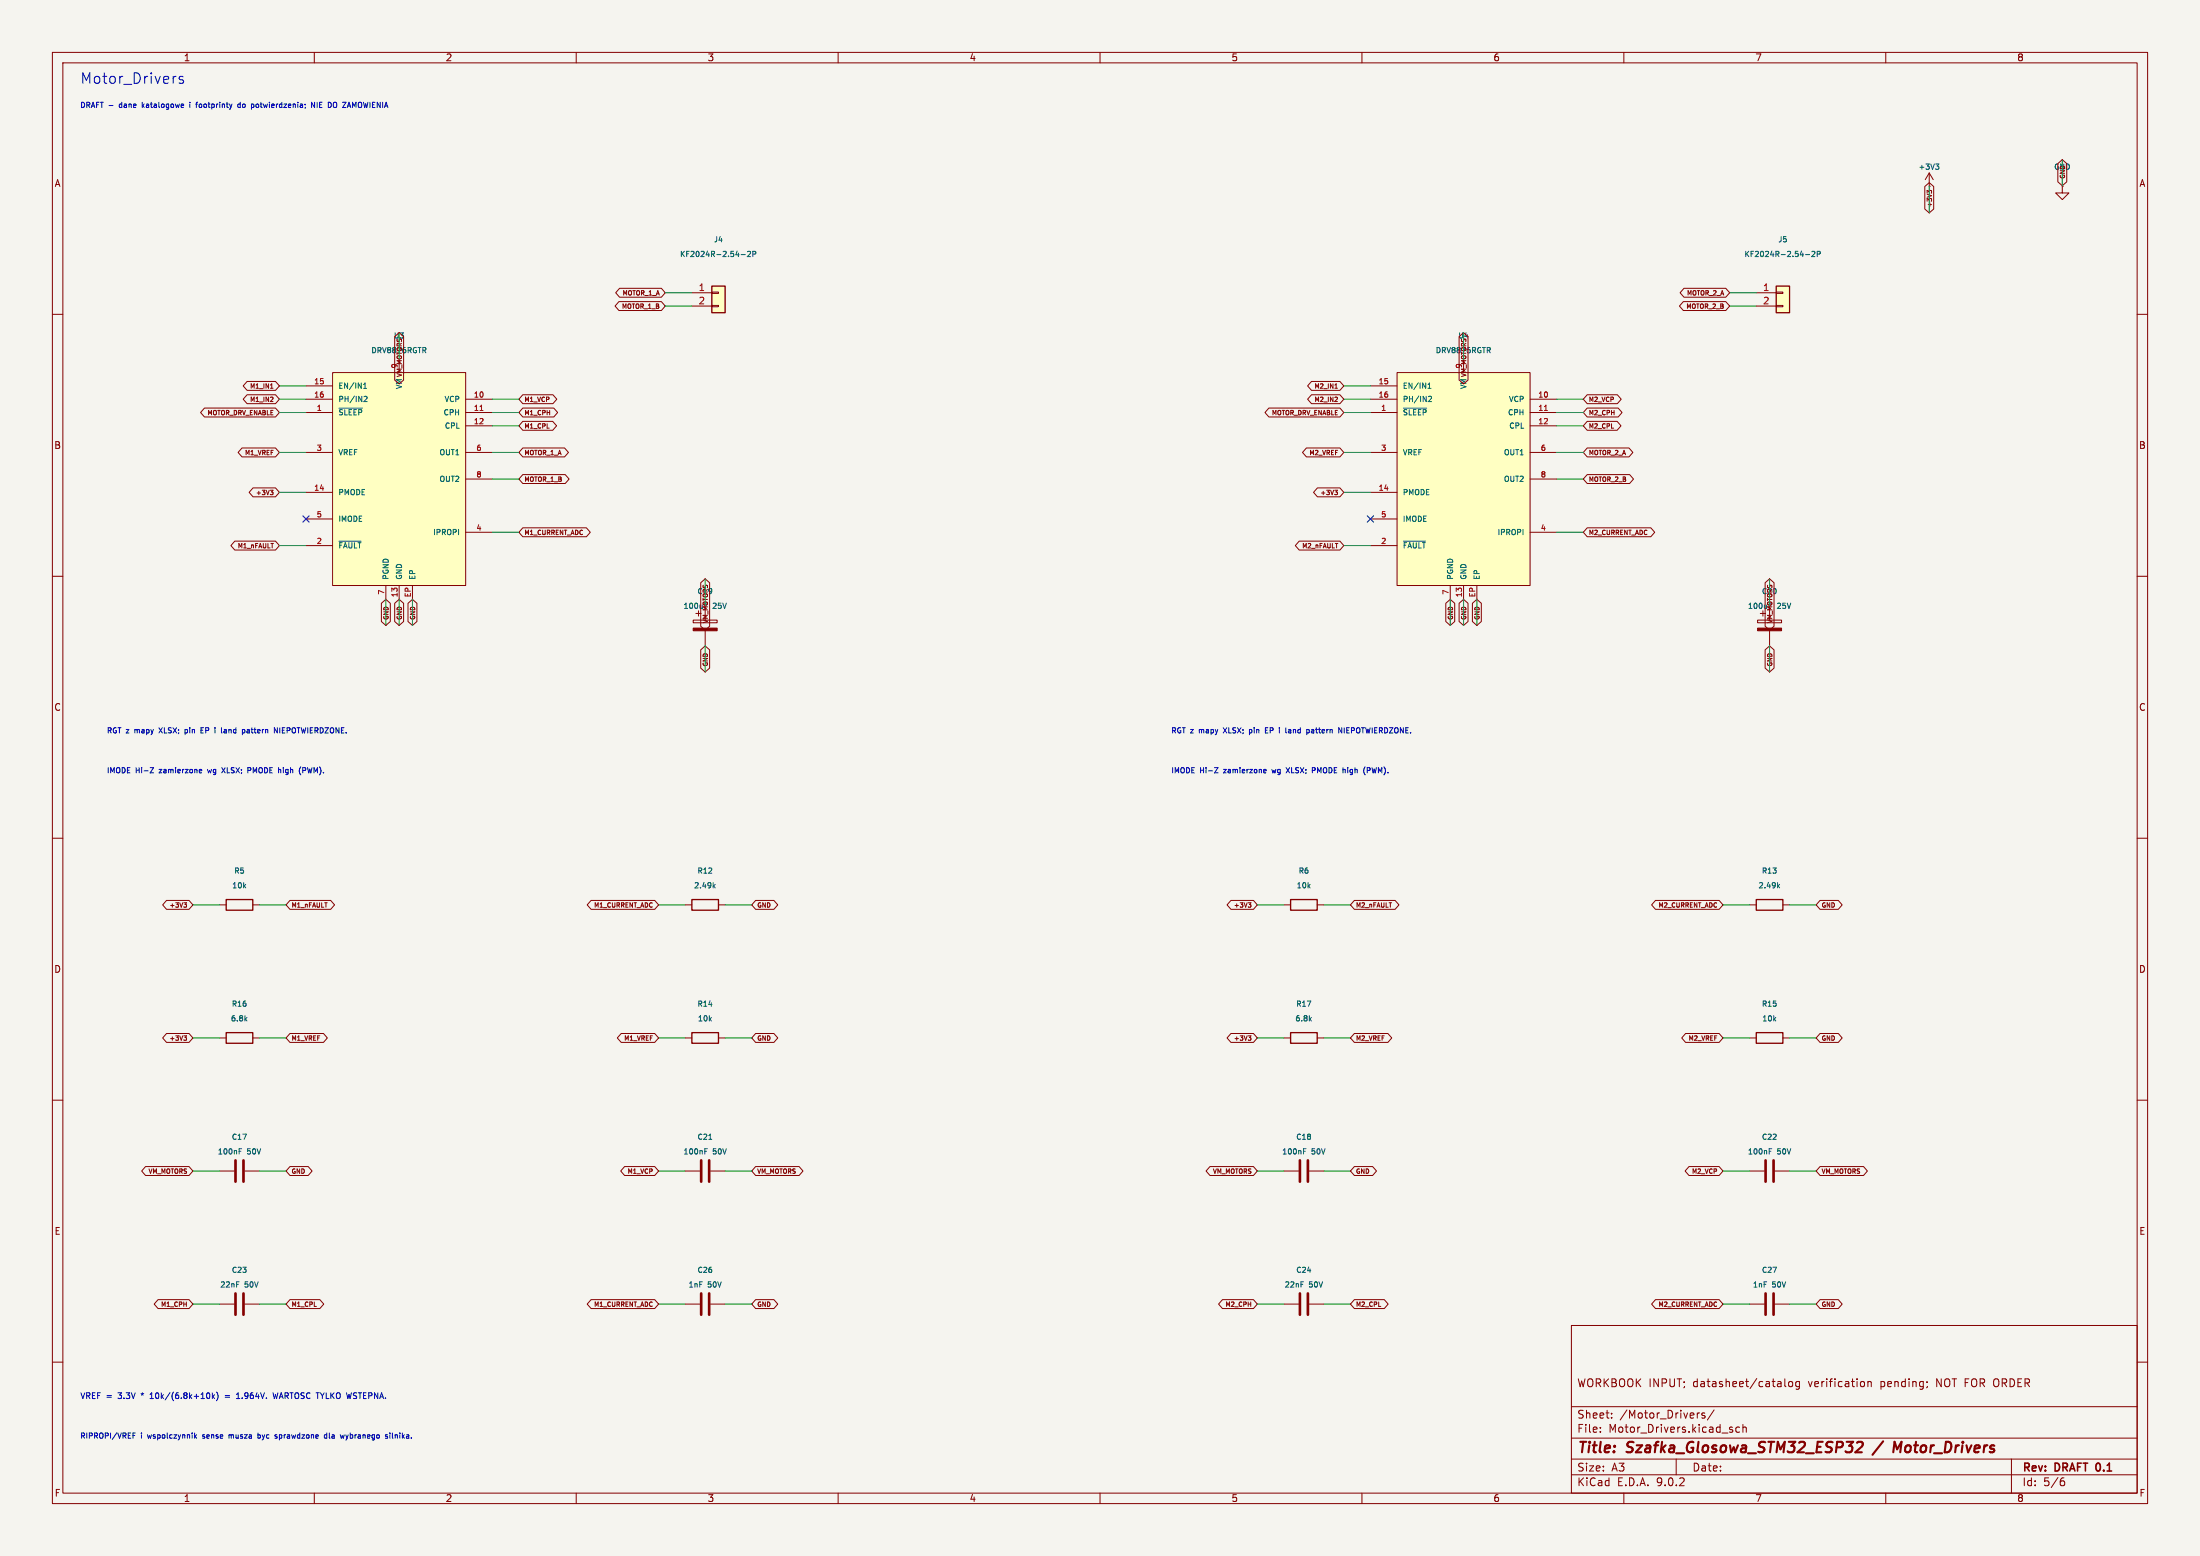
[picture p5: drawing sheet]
<svg xmlns="http://www.w3.org/2000/svg" width="420mm" height="297mm" viewBox="0 0 420 297" stroke-linecap="round" stroke-linejoin="round" font-family="sans-serif">
<path d="M0 0h420v297h-420z" fill="#f5f4ef" stroke="#f5f4ef" stroke-width=".19"/>
<g fill="none" stroke="#840000" stroke-width=".19">
<path d="M10 10h400v277h-400zM12 12h396v273h-396zM60 10v2M110 10v2M160 10v2M210 10v2M260 10v2M310 10v2M360 10v2M10 60h2M408 60h2M10 110h2"/>
<path d="M408 110h2M10 160h2M408 160h2M334 198.1h1.3M340.4 198.1h1.2M10 210h2M408 210h2M41.9 248.9h2.8M46.7 248.9h2.8M300 253h108v32h-108zM10 260h2M300 278.5h108"/>
<path d="M300 274.5h108M300 268.5h108M305.5 273.2v.2M305.5 272.5v.1M307.7 270.5v.2M307.7 269.8v.1M320 278.5v3M324.4 269.7l-.2 .1M325.4 269.8l-.3-.1-.2 .2v.2l.5 .2v.3h-.5M327.2 269.1l-1.3 1.9M330.6 272.9l.2 .2-.2 .3M330.6 272.4l.1 .1"/>
<path d="M332.1 272.5l-.4-.1-.3 .3 .1 .6h.6M332.7 272.5l.2-.1 .4 .1 .1 .9M332.7 271.9v1.5M340.7 263.2v1.3l.2 .2M341.5 263.8l.2-.1 .5 .1v.6l-.1 .2-.4 .1-.2-.2zM343.5 263.8l-.4-.1-.3 .3 .1 .6h.6M343.5 263.7v1.2l-.3 .3-.3-.1M356.6 263.8l.2-.1 .4 .1v.9M356.6 263.7v1M367.9 263.8v.1M367.9 264.6l-.1 .3M384 278.5v6.5"/>
<path d="M408 260h2M60 285v2M110 285v2M160 285v2M210 285v2M260 285v2M300 281.5h108M310 285v2M360 285v2M393.6 282.7h.4l.2 .2-.1 .5-.5 .2M394 282.1l-.4 .1"/>
</g>
<path d="M354.5 275.4l.3-.2h.5l.3 .2v.4l-.1 .3-1.3 1.1h1.2M359.5 275.1l-2 2.6M363 275.2l-.8 1.4-.5-1.4-.3 2" fill="none" stroke="#840000" stroke-width=".4"/>
<path d="M45 246.9v4.1M46.5 246.9v4.1" fill="none" stroke="#840000" stroke-width=".51"/>
<path d="M45.2 244.7h.4" fill="none" stroke="#006464" stroke-width=".19"/>
<path d="M335.3 197.1h5.1v2h-5.1z" fill="none" stroke="#840000" stroke-width=".25"/>
<path d="M63.5 71.1h25.4v40.7h-25.4z" fill="#ffffc2"/>
<g fill="none" stroke="#840000" stroke-width=".19">
<path d="M393.7 35.6v1.2h1.3l-1.3 1.3-1.3-1.3h1.3M393.7 35.6h.1M58.4 73.7h5.1M58.4 76.2h5.1M58.4 78.7h5.1M63.5 71.1h25.4v40.7h-25.4zM76.2 68.6v2.5M88.9 76.2h5.1M88.9 78.7h5.1M58.4 86.4h5.1M58.4 94h5.1M58.4 99.1h5.1"/>
<path d="M88.9 86.4h5.1M88.9 81.3h5.1M88.9 91.4h5.1M58.4 104.1h5.1M73.7 111.8v2.5M76.2 111.8v2.5M78.7 111.8v2.5M88.9 101.6h5.1"/>
</g>
<path d="M64.7 77.9h4.5M69.4 74.1h.6M69.4 73.4l.3-.3v1M69.5 75.7l.4-.1 .2 .3-.6 .8h.6M64.7 103.3h4.2" fill="none" stroke="#006464" stroke-width=".19"/>
<path d="M91.6 78.4h.6" fill="none" stroke="#a90000" stroke-width=".19"/>
<path d="M135.9 54.6h2.5v5.1h-2.5z" fill="#ffffc2"/>
<path d="M135.9 54.6h2.5v5.1h-2.5zM43.2 171.7h5.1v2h-5.1zM132.1 171.7h5.1v2h-5.1zM246.4 171.7h5.1v2h-5.1zM335.3 171.7h5.1v2h-5.1zM43.2 197.1h5.1v2h-5.1zM132.1 197.1h5.1v2h-5.1zM246.4 197.1h5.1v2h-5.1z" fill="none" stroke="#840000" stroke-width=".25"/>
<g fill="none" stroke="#840000" stroke-width=".19">
<path d="M368.3 35.6h.1M368.3 33l-.8 1.3M368.3 33l.8 1.3M368.3 33v2.6M132.1 55.9h3.8M132.1 58.4h3.8M135.9 55.8h1.3v.2h-1.3zM135.9 58.3h1.3v.2h-1.3zM132.3 118.4h4.6v.5h-4.6zM132.8 117.1h1.1M133.3 116.6v1M134.6 115.6v2.8"/>
<path d="M134.6 120.4v2.8M41.9 172.7h1.3M48.3 172.7h1.2M130.8 172.7h1.3M137.2 172.7h1.2M245.1 172.7h1.3M251.5 172.7h1.2M334 172.7h1.3M340.4 172.7h1.2M41.9 198.1h1.3M48.3 198.1h1.2M130.8 198.1h1.3"/>
<path d="M137.2 198.1h1.2M245.1 198.1h1.3M251.5 198.1h1.2M41.9 223.5h2.8M46.7 223.5h2.8M130.8 223.5h2.8M135.6 223.5h2.8M245.1 223.5h2.8M249.9 223.5h2.8M130.8 248.9h2.8M135.6 248.9h2.8M245.1 248.9h2.8"/>
<path d="M249.9 248.9h2.8"/>
</g>
<g fill="none" stroke="#006464" stroke-width=".19">
<path d="M369.5 31.3h.6l-.3 .4 .3 .1v.3l-.2 .2h-.2M141.5 48.6h.8M142.7 48.1l.4-.1 .2 .3-.6 .7h.6M143.7 48.5l.5-.1v-.3l-.5-.1v1M136.2 169.1l.3 .4M136.5 168.8l-.4 .4M339.4 169.1l.3 .4M339.7 168.8l-.4 .4M46.9 194.5l.2 .4M47.1 194.2l-.3 .4M250.1 194.5l.2 .4M250.3 194.2l-.3 .4"/>
<path d="M45.6 219.7h.4M45.6 219.3h.5M134.5 219.7h.4M134.5 219.3h.5M135.3 217.5h.6M248.8 219.7h.4M248.8 219.3h.5M248.4 244.7h.4"/>
</g>
<path d="M132.3 119.9h4.6v.5h-4.6z" fill="#840000" stroke="#840000" stroke-width=".19"/>
<path d="M45 221.5v4.1M46.5 221.5v4.1M133.9 221.5v4.1M135.4 221.5v4.1M248.2 221.5v4.1M249.7 221.5v4.1M133.9 246.9v4.1M135.4 246.9v4.1M248.2 246.9v4.1M249.7 246.9v4.1" fill="none" stroke="#840000" stroke-width=".51"/>
<path d="M339.1 54.6h2.5v5.1h-2.5z" fill="#ffffc2"/>
<path d="M339.1 54.6h2.5v5.1h-2.5z" fill="none" stroke="#840000" stroke-width=".25"/>
<g fill="none" stroke="#840000" stroke-width=".19">
<path d="M335.3 55.9h3.8M335.3 58.4h3.8M339.1 55.8h1.3v.2h-1.3zM339.1 58.3h1.3v.2h-1.3zM335.5 118.4h4.6v.5h-4.6zM336 117.1h1.1M336.5 116.6v1M337.8 115.6v2.8M337.8 120.4v2.8M334 223.5h2.8M338.8 223.5h2.8M334 248.9h2.8"/>
<path d="M338.8 248.9h2.8"/>
</g>
<path d="M344.7 48.6h.8M345.9 48.1l.4-.1 .2 .3-.6 .7h.6M346.9 48.5l.5-.1v-.3l-.5-.1v1M337.7 219.7h.4M337.7 219.3h.5" fill="none" stroke="#006464" stroke-width=".19"/>
<path d="M337.1 221.5v4.1M338.6 221.5v4.1M337.1 246.9v4.1M338.6 246.9v4.1" fill="none" stroke="#840000" stroke-width=".51"/>
<path d="M335.5 119.9h4.6v.5h-4.6z" fill="#840000" stroke="#840000" stroke-width=".19"/>
<path d="M266.7 71.1h25.4v40.7h-25.4z" fill="#ffffc2"/>
<g fill="none" stroke="#840000" stroke-width=".19">
<path d="M367.4 35.6l.9-.7 .9 .7v4.3l-.9 .7-.9-.7zM368.7 36.8l-.1-.5-.3 .1-.1 .2-.3-.3v.6M392.8 31.2l.9-.7 .9 .7v3.5l-.9 .8-.9-.8zM118.2 57.6h8.1l.7 .8-.7 .9h-8.1l-.8-.9zM118.3 55h8l.7 .9-.7 .8h-8l-.8-.8zM321.4 57.6h8.1l.7 .8-.7 .9h-8.1l-.8-.9zM321.5 55h8l.7 .9-.7 .8h-8l-.8-.8zM39 77.9h13.6l.7 .8-.7 .9h-13.6l-.7-.9zM47.2 75.3h5.4l.7 .9-.7 .9h-5.4l-.8-.9zM47.2 72.8h5.4l.7 .9-.7 .8h-5.4l-.8-.8zM51.6 74.1h.5M52 75.8l.1 .4-.5 .4h.5"/>
<path d="M75.3 64.2l.9-.7 .9 .7v8.3l-.9 .8-.9-.8zM99.8 75.3h5.8l.7 .9-.7 .9h-5.8l-.7-.9zM99.8 77.9h5.9l.8 .8-.8 .9h-5.9l-.7-.9zM242.2 77.9h13.6l.7 .8-.7 .9h-13.6l-.7-.9zM250.4 75.3h5.4l.7 .9-.7 .9h-5.4l-.8-.9zM250.4 72.8h5.4l.7 .9-.7 .8h-5.4l-.8-.8zM254.8 74.1h.5M255.2 75.8l.1 .4-.5 .4h.5M261.6 73.7h5.1M261.6 76.2h5.1M261.6 78.7h5.1M266.7 71.1h25.4v40.7h-25.4z"/>
<path d="M278.5 64.2l.9-.7 .9 .7v8.3l-.9 .8-.9-.8zM279.4 68.6v2.5M292.1 76.2h5.1M292.1 78.7h5.1M303 77.9h5.9l.8 .8-.8 .9h-5.9l-.7-.9zM303 75.3h5.8l.7 .9-.7 .9h-5.8l-.7-.9zM46.2 85.5h6.4l.7 .9-.7 .8h-6.4l-.7-.8zM48.3 93.1h4.3l.7 .9-.7 .8h-4.3l-.7-.8zM51.6 93.6h.5l-.3 .3 .3 .1v.3l-.4 .1M99.8 85.5h8l.7 .9-.7 .8h-8l-.7-.8zM99.8 80.4h5.7l.8 .9-.8 .8h-5.7l-.7-.8zM99.8 90.6h8.1l.7 .8-.7 .9h-8.1l-.7-.9z"/>
<path d="M249.4 85.5h6.4l.7 .9-.7 .8h-6.4l-.7-.8zM251.5 93.1h4.3l.7 .9-.7 .8h-4.3l-.7-.8zM254.8 93.6h.5l-.3 .3 .3 .1v.3l-.4 .1M261.6 86.4h5.1M261.6 94h5.1M261.6 99.1h5.1M292.1 86.4h5.1M292.1 81.3h5.1M292.1 91.4h5.1M303 90.6h8.1l.7 .8-.7 .9h-8.1l-.7-.9zM303 80.4h5.7l.8 .9-.8 .8h-5.7l-.7-.8zM303 85.5h8l.7 .9-.7 .8h-8l-.7-.8z"/>
<path d="M44.8 103.3h7.8l.7 .8-.7 .9h-7.8l-.7-.9zM72.8 115.2l.9-.8 .8 .8v3.4l-.8 .8-.9-.8zM75.3 115.2l.9-.8 .9 .8v3.4l-.9 .8-.9-.8zM77.9 115.2l.8-.8 .9 .8v3.4l-.9 .8-.8-.8zM99.8 100.7h12.1l.8 .9-.8 .9h-12.1l-.7-.9zM133.8 111.2l.8-.7 .9 .7v8.3l-.9 .8-.8-.8zM248 103.3h7.8l.7 .8-.7 .9h-7.8l-.7-.9zM261.6 104.1h5.1M276 115.2l.9-.8 .8 .8v3.4l-.8 .8-.9-.8zM276.9 111.8v2.5M278.5 115.2l.9-.8 .9 .8v3.4l-.9 .8-.9-.8zM279.4 111.8v2.5"/>
<path d="M281.1 115.2l.8-.8 .9 .8v3.4l-.9 .8-.8-.8zM281.9 111.8v2.5M292.1 101.6h5.1M303 100.7h12.1l.8 .9-.8 .9h-12.1l-.7-.9zM337 111.2l.8-.7 .9 .7v8.3l-.9 .8-.8-.8zM133.8 124l.8-.7 .9 .7v3.5l-.9 .8-.8-.8zM337 124l.8-.7 .9 .7v3.5l-.9 .8-.8-.8zM31.8 171.9h4.3l.7 .8-.7 .9h-4.3l-.8-.9zM35.1 172.3h.5l-.3 .3 .3 .1v.3l-.4 .2M55.4 171.9h7.7l.8 .8-.8 .9h-7.7l-.8-.9zM112.8 171.9h12.2l.7 .8-.7 .9h-12.2l-.7-.9zM144.3 171.9h3.4l.8 .8-.8 .9h-3.4l-.8-.9z"/>
<path d="M235 171.9h4.3l.7 .8-.7 .9h-4.3l-.8-.9zM238.3 172.3h.5l-.3 .3 .3 .1v.3l-.4 .2M258.6 171.9h7.7l.8 .8-.8 .9h-7.7l-.8-.9zM316 171.9h12.2l.7 .8-.7 .9h-12.2l-.7-.9zM347.5 171.9h3.4l.8 .8-.8 .9h-3.4l-.8-.9zM31.8 197.3h4.3l.7 .8-.7 .9h-4.3l-.8-.9zM35.1 197.7h.5l-.3 .3 .3 .1v.3l-.4 .2M55.4 197.3h6.4l.7 .8-.7 .9h-6.4l-.8-.9zM118.6 197.3h6.4l.7 .8-.7 .9h-6.4l-.8-.9zM144.3 197.3h3.4l.8 .8-.8 .9h-3.4l-.8-.9zM235 197.3h4.3l.7 .8-.7 .9h-4.3l-.8-.9zM238.3 197.7h.5l-.3 .3 .3 .1v.3l-.4 .2"/>
<path d="M258.6 197.3h6.4l.7 .8-.7 .9h-6.4l-.8-.9zM321.8 197.3h6.4l.7 .8-.7 .9h-6.4l-.8-.9zM347.5 197.3h3.4l.8 .8-.8 .9h-3.4l-.8-.9zM27.8 222.7h8.3l.7 .8-.7 .9h-8.3l-.8-.9zM55.4 222.7h3.4l.8 .8-.8 .9h-3.4l-.8-.9zM119.2 222.7h5.8l.7 .8-.7 .9h-5.8l-.7-.9zM144.3 222.7h8.3l.7 .8-.7 .9h-8.3l-.8-.9zM231 222.7h8.3l.7 .8-.7 .9h-8.3l-.8-.9zM258.6 222.7h3.4l.8 .8-.8 .9h-3.4l-.8-.9zM322.4 222.7h5.8l.7 .8-.7 .9h-5.8l-.7-.9zM347.5 222.7h8.3l.7 .8-.7 .9h-8.3l-.8-.9zM30.2 248.1h5.9l.7 .8-.7 .9h-5.9l-.8-.9z"/>
<path d="M55.4 248.1h5.7l.7 .8-.7 .9h-5.7l-.8-.9zM112.8 248.1h12.2l.7 .8-.7 .9h-12.2l-.7-.9zM144.3 248.1h3.4l.8 .8-.8 .9h-3.4l-.8-.9zM233.4 248.1h5.9l.7 .8-.7 .9h-5.9l-.8-.9zM258.6 248.1h5.7l.7 .8-.7 .9h-5.7l-.8-.9zM316 248.1h12.2l.7 .8-.7 .9h-12.2l-.7-.9zM347.5 248.1h3.4l.8 .8-.8 .9h-3.4l-.8-.9z"/>
</g>
<path d="M267.9 77.9h4.5M272.6 74.1h.6M272.6 73.4l.3-.3v1M272.7 75.7l.4-.1 .2 .3-.6 .8h.6M267.9 103.3h4.2" fill="none" stroke="#006464" stroke-width=".19"/>
<path d="M294.8 78.4h.6" fill="none" stroke="#a90000" stroke-width=".19"/>
<g fill="none" stroke="#009600" stroke-width=".19">
<path d="M368.3 35.6v5M393.7 30.5v5.1M127 55.9h5.1M127 58.4h5.1M330.2 55.9h5.1M330.2 58.4h5.1M53.3 78.7h5.1M53.3 76.2h5.1M53.3 73.7h5.1M76.2 63.5v5.1M94 78.7h5.1M94 76.2h5.1"/>
<path d="M256.5 78.7h5.1M256.5 76.2h5.1M256.5 73.7h5.1M279.4 63.5v5.1M297.2 78.7h5.1M297.2 76.2h5.1M53.3 86.4h5.1M53.3 94h5.1M94 86.4h5.1M94 81.3h5.1M94 91.4h5.1M256.5 86.4h5.1"/>
<path d="M256.5 94h5.1M297.2 86.4h5.1M297.2 81.3h5.1M297.2 91.4h5.1M53.3 104.1h5.1M73.7 114.3v5.1M76.2 114.3v5.1M78.7 114.3v5.1M94 101.6h5.1M134.6 110.5v5.1M256.5 104.1h5.1M276.9 114.3v5.1"/>
<path d="M279.4 114.3v5.1M281.9 114.3v5.1M297.2 101.6h5.1M337.8 110.5v5.1M134.6 123.2v5.1M337.8 123.2v5.1M36.8 172.7h5.1M49.5 172.7h5.1M125.7 172.7h5.1M138.4 172.7h5.1M240 172.7h5.1M252.7 172.7h5.1"/>
<path d="M328.9 172.7h5.1M341.6 172.7h5.1M36.8 198.1h5.1M49.5 198.1h5.1M125.7 198.1h5.1M138.4 198.1h5.1M240 198.1h5.1M252.7 198.1h5.1M328.9 198.1h5.1M341.6 198.1h5.1M36.8 223.5h5.1M49.5 223.5h5.1"/>
<path d="M125.7 223.5h5.1M138.4 223.5h5.1M240 223.5h5.1M252.7 223.5h5.1M328.9 223.5h5.1M341.6 223.5h5.1M36.8 248.9h5.1M49.5 248.9h5.1M125.7 248.9h5.1M138.4 248.9h5.1M240 248.9h5.1M252.7 248.9h5.1"/>
<path d="M328.9 248.9h5.1M341.6 248.9h5.1"/>
</g>
<path d="M57.8 98.5l1.2 1.2M59 98.5l-1.2 1.2M261 98.5l1.2 1.2M262.2 98.5l-1.2 1.2" fill="none" stroke="#000084" stroke-width=".19"/>
<g fill="none" stroke="#0000c2" stroke-width=".19">
<path d="M27.1 19.5v1M27.5 19.9l-.4 .3M33.4 14.6h.2M35 14.7l-.5-.1-.3 .3 .1 .2 .7 .2v.5h-.8M36.2 19.5v.1M36.2 19.9v.6M37.3 19.9h.4M37.6 19.5h.1M45.9 19.9h-.3l-.2 .1 .1 .5h.4M45.9 19.5v1M49.2 19.9l-.3 .1v.4l.3 .1M60.1 19.5v1l-.6-1v1"/>
<path d="M60.5 19.5v1M63.9 19.5l.2 .1 .2 .3M64.3 20.2l-.2 .3h-.2M30.3 138.9l.7 1M31 138.9l-.7 1M35.3 139.9h.3M35.3 139.2v1M35.6 139.2l-.3 .1M38.4 139.4h.3M38.8 138.9h-.4v1h.4M42.9 139.2l.3 .1v.6M43.2 139.9h-.3"/>
<path d="M43.2 139.5h-.3M47.2 139.3l.3-.1 .1 .2M47.6 139.5l-.5 .2 .2 .2h.3M52.4 138.9l.5 1v-1M53.4 138.9v1M53.9 139.4h.3M54.4 138.9h-.5v1h.5M233.5 138.9l.7 1M234.2 138.9l-.7 1M238.5 139.2v1M238.5 139.9h.3M238.8 139.2l-.3 .1"/>
<path d="M241.6 139.4h.3M242 138.9h-.4v1h.4M246.1 139.2l.3 .1v.6M246.4 139.9h-.3M246.4 139.5h-.3M250.4 139.3l.3-.1 .1 .2M250.8 139.5l-.5 .2 .2 .2h.3M255.6 138.9l.5 1v-1M256.6 138.9v1M257.1 139.4h.3M257.6 138.9h-.5v1h.5M28.7 146.5h.6l-.6 1h.6"/>
<path d="M38.2 146.9h.3v.2l-.5 .1M38.5 147.5h-.3M39.6 146.9l.2 .6M42.3 146.5l.7 1M43 146.5l-.7 1M47.3 146.5h.4l.2 .2-.1 .3h-.5M57.4 147.9h.1M57.4 146.4h.1M58.3 146.6l-.5-.1v1M58.3 147h-.5M231.9 146.5h.6l-.6 1h.6M241.4 146.9h.3v.2l-.5 .1"/>
<path d="M241.7 147.5h-.3M242.8 146.9l.2 .6M245.5 146.5l.7 1M246.2 146.5l-.7 1M250.5 146.5h.4l.2 .2-.1 .3h-.5M260.6 147.9h.1M260.6 146.4h.1M261.5 146.6l-.5-.1v1M261.5 147h-.5M25.4 274h.3M25.4 273.5h.5M28.6 267h.7"/>
<path d="M29 265.9l-.4 .3M37.1 273.5v1M37.2 274.1l.3 .4M37.5 273.9l-.4 .3M38.7 274.5h.1M38.7 273.9v.2M39.8 265.9a.69 .69 0 0 1 0 1.1M40.5 265.9v1.1M40.6 266.5l.4 .5M41 266.2l-.5 .4M41.3 265.7a1.26 1.26 0 0 1 0 1.7M43 266.4h.8"/>
<path d="M43 266.7h.8M43.7 273.9v.6M44.1 273.9l-.4 .1M45.1 267h.7M45.1 266.2l.4-.3v1.1M49.2 273.9h.3l.2 .1-.1 .5h-.4M49.2 273.5v1M52.1 265.9l.3 1.1 .2-.8 .2 .8 .3-1.1M52.8 274.2l.1 .1-.1 .2M52.8 273.9h.1M62.4 273.9h-.3l-.2 .1 .1 .5h.4M62.4 273.5v1"/>
<path d="M62.9 273.5v.9l.1 .1M66 273.9l.2 .6M66.2 274.5l-.2 .4M66.5 273.9l-.3 .6M74.4 273.5v.1M74.4 273.9v.6M74.9 273.5v.9l.2 .1"/>
</g>
<text font-size="2.8" fill="#0000c2" x="15.2" y="16.2">Motor_Drivers</text>
<g font-size="2.8" fill="#840000">
<text x="301" y="277.9">Title:</text>
<text x="310.6" y="277.9">Szafka_Glosowa_STM32_ESP32</text>
<text x="363.1" y="277.9">Motor_Drivers</text>
</g>
<g font-size="2.1" fill="#840000">
<text x="301" y="265">WORKBOOK INPUT;</text>
<text x="323.2" y="265">datasheet/catalog</text>
<text x="345.4" y="265">verification</text>
<text x="359.3" y="265">pending;</text>
<text x="370.1" y="265">NOT FOR ORDER</text>
<text x="301" y="273.7">File:</text>
<text x="301" y="271">Sheet:</text>
<text x="307.1" y="273.7">Motor_Drivers.kicad_sch</text>
<text x="309.2" y="271">/Motor_Drivers/</text>
<text x="301" y="281.1">Size:</text>
<text x="307.6" y="281.1">A3</text>
<text x="323" y="281.1">Date:</text>
<text x="386" y="281.3">Rev:</text>
<text x="392.4" y="281.3">DRAFT 0.1</text>
<text x="301" y="283.9">KiCad</text>
<text x="308.7" y="283.9">E.D.A.</text>
<text x="316.3" y="283.9">9.0.2</text>
<text x="386" y="283.9">Id:</text>
<text x="390.1" y="283.9">5/6</text>
</g>
<g font-size="1.8" fill="#840000">
<text x="35" y="11.9">1</text>
<text x="85" y="11.9">2</text>
<text x="135" y="11.9">3</text>
<text x="185" y="11.9">4</text>
<text x="235" y="11.9">5</text>
<text x="285" y="11.9">6</text>
<text x="335" y="11.9">7</text>
<text x="385" y="11.9">8</text>
<text x="10.3" y="35.9">A</text>
<text x="408.3" y="35.9">A</text>
<text x="10.3" y="85.9">B</text>
<text x="408.2" y="85.9">B</text>
<text x="10.3" y="135.9">C</text>
<text x="408.2" y="135.9">C</text>
<text x="10.3" y="185.9">D</text>
<text x="408.2" y="185.9">D</text>
<text x="10.3" y="235.9">E</text>
<text x="408.3" y="235.9">E</text>
<text x="10.3" y="285.9">F</text>
<text x="35" y="286.9">1</text>
<text x="85" y="286.9">2</text>
<text x="135" y="286.9">3</text>
<text x="185" y="286.9">4</text>
<text x="235" y="286.9">5</text>
<text x="285" y="286.9">6</text>
<text x="335" y="286.9">7</text>
<text x="385" y="286.9">8</text>
<text x="408.3" y="285.9">F</text>
</g>
<g font-size="1.8" fill="#a90000">
<text x="133.3" y="55.6">1</text>
<text x="133.3" y="58.2">2</text>
<text x="336.5" y="55.6">1</text>
<text x="336.5" y="58.2">2</text>
</g>
<g font-size="1.5" fill="#0000c2">
<text x="15.2" y="267.2">VREF =</text>
<text x="22.7" y="267.2">3.3V</text>
<text x="27.4" y="267.2">*</text>
<text x="29.3" y="267.2">10k/(6.8k+10k)</text>
<text x="46.3" y="267.2">1.964V.</text>
<text x="53.5" y="267.2">WARTOSC TYLKO WSTEPNA.</text>
</g>
<g font-size="1.4" fill="#0000c2">
<text x="15.2" y="20.8">DRAFT -</text>
<text x="23" y="20.8">dane</text>
<text x="27.6" y="20.8">katalogowe</text>
<text x="36.9" y="20.8">i</text>
<text x="38.4" y="20.8">footprinty</text>
<text x="46.6" y="20.8">do</text>
<text x="49.5" y="20.8">potwierdzenia;</text>
<text x="61.2" y="20.8">NIE</text>
<text x="64.7" y="20.8">DO</text>
<text x="67.7" y="20.8">ZAMOWIENIA</text>
<text x="20.3" y="140.2">RGT z</text>
<text x="25.9" y="140.2">mapy</text>
<text x="30.9" y="140.2">XLSX;</text>
<text x="36" y="140.2">pin</text>
<text x="39.3" y="140.2">EP</text>
<text x="42.2" y="140.2">i</text>
<text x="43.7" y="140.2">land</text>
<text x="48" y="140.2">pattern</text>
<text x="54.3" y="140.2">NIEPOTWIERDZONE.</text>
<text x="223.5" y="140.2">RGT z</text>
<text x="229.1" y="140.2">mapy</text>
<text x="234.1" y="140.2">XLSX;</text>
<text x="239.2" y="140.2">pin</text>
<text x="242.5" y="140.2">EP</text>
<text x="245.4" y="140.2">i</text>
<text x="246.9" y="140.2">land</text>
<text x="251.2" y="140.2">pattern</text>
<text x="257.5" y="140.2">NIEPOTWIERDZONE.</text>
<text x="20.3" y="147.8">IMODE</text>
<text x="25.9" y="147.8">Hi-Z</text>
<text x="30.6" y="147.8">zamierzone</text>
<text x="40.1" y="147.8">wg</text>
<text x="43.1" y="147.8">XLSX;</text>
<text x="48.3" y="147.8">PMODE</text>
<text x="54.4" y="147.8">high</text>
<text x="58.6" y="147.8">(PWM).</text>
<text x="223.5" y="147.8">IMODE</text>
<text x="229.1" y="147.8">Hi-Z</text>
<text x="233.8" y="147.8">zamierzone</text>
<text x="243.3" y="147.8">wg</text>
<text x="246.3" y="147.8">XLSX;</text>
<text x="251.5" y="147.8">PMODE</text>
<text x="257.6" y="147.8">high</text>
<text x="261.8" y="147.8">(PWM).</text>
<text x="15.2" y="274.8">RIPROPI/VREF</text>
<text x="26.9" y="274.8">i</text>
<text x="28.4" y="274.8">wspolczynnik</text>
<text x="39.2" y="274.8">sense</text>
<text x="44.4" y="274.8">musza</text>
<text x="50.2" y="274.8">byc</text>
<text x="53.7" y="274.8">sprawdzone</text>
<text x="63.4" y="274.8">dla</text>
<text x="66.8" y="274.8">wybranego</text>
<text x="75.6" y="274.8">silnika.</text>
</g>
<g font-size="1.4" fill="#006464">
<text x="366.1" y="32.6">+3V3</text>
<text x="392" y="32.6">GND</text>
<text x="136.2" y="46.4">J4</text>
<text x="339.4" y="46.4">J5</text>
<text x="129.7" y="49.3">KF2024R-2.54-2P</text>
<text x="332.9" y="49.3">KF2024R-2.54-2P</text>
<text x="70.8" y="67.6">DRV8876RGTR</text>
<text x="274" y="67.6">DRV8876RGTR</text>
<text x="64.5" y="74.4">EN/IN1</text>
<text x="64.5" y="76.9">PH/IN2</text>
<text x="76.9" y="74.4" transform="rotate(-90 76.9 74.4)">VM</text>
<text x="84.7" y="76.9">VCP</text>
<text x="267.7" y="74.4">EN/IN1</text>
<text x="267.7" y="76.9">PH/IN2</text>
<text x="280.1" y="74.4" transform="rotate(-90 280.1 74.4)">VM</text>
<text x="287.9" y="76.9">VCP</text>
<text x="64.5" y="79.5">~{SLEEP}</text>
<text x="84.5" y="79.5">CPH</text>
<text x="84.8" y="82">CPL</text>
<text x="267.7" y="79.5">~{SLEEP}</text>
<text x="287.7" y="79.5">CPH</text>
<text x="288" y="82">CPL</text>
<text x="64.5" y="87.1">VREF</text>
<text x="83.8" y="87.1">OUT1</text>
<text x="267.7" y="87.1">VREF</text>
<text x="287" y="87.1">OUT1</text>
<text x="64.5" y="94.7">PMODE</text>
<text x="83.8" y="92.2">OUT2</text>
<text x="267.7" y="94.7">PMODE</text>
<text x="287" y="92.2">OUT2</text>
<text x="64.5" y="99.8">IMODE</text>
<text x="267.7" y="99.8">IMODE</text>
<text x="64.5" y="104.9">~{FAULT}</text>
<text x="82.5" y="102.3">IPROPI</text>
<text x="267.7" y="104.9">~{FAULT}</text>
<text x="285.8" y="102.3">IPROPI</text>
<text x="74.4" y="110.7" transform="rotate(-90 74.4 110.7)">PGND</text>
<text x="76.9" y="110.7" transform="rotate(-90 76.9 110.7)">GND</text>
<text x="79.5" y="110.7" transform="rotate(-90 79.5 110.7)">EP</text>
<text x="277.6" y="110.7" transform="rotate(-90 277.6 110.7)">PGND</text>
<text x="280.1" y="110.7" transform="rotate(-90 280.1 110.7)">GND</text>
<text x="282.7" y="110.7" transform="rotate(-90 282.7 110.7)">EP</text>
<text x="136.1" y="116.4">25V</text>
<text x="339.3" y="116.4">25V</text>
<text x="44.6" y="166.9">R5</text>
<text x="133" y="166.9">R12</text>
<text x="247.8" y="166.9">R6</text>
<text x="336.2" y="166.9">R13</text>
<text x="44.2" y="169.8">10k</text>
<text x="132.4" y="169.8">2.49k</text>
<text x="247.4" y="169.8">10k</text>
<text x="335.6" y="169.8">2.49k</text>
<text x="44" y="195.2">6.8k</text>
<text x="44.1" y="192.3">R16</text>
<text x="133" y="192.3">R14</text>
<text x="133.1" y="195.2">10k</text>
<text x="247.2" y="195.2">6.8k</text>
<text x="247.3" y="192.3">R17</text>
<text x="336.2" y="192.3">R15</text>
<text x="336.3" y="195.2">10k</text>
<text x="41.5" y="220.6">100nF</text>
<text x="44.1" y="217.7">C17</text>
<text x="47.2" y="220.6">50V</text>
<text x="130.4" y="220.6">100nF</text>
<text x="133" y="217.7">C21</text>
<text x="136.1" y="220.6">50V</text>
<text x="244.7" y="220.6">100nF</text>
<text x="247.3" y="217.7">C18</text>
<text x="250.4" y="220.6">50V</text>
<text x="333.6" y="220.6">100nF</text>
<text x="336.2" y="217.7">C22</text>
<text x="339.3" y="220.6">50V</text>
<text x="41.9" y="246">22nF</text>
<text x="44.1" y="243.1">C23</text>
<text x="46.7" y="246">50V</text>
<text x="131.3" y="246">1nF</text>
<text x="133" y="243.1">C26</text>
<text x="135.1" y="246">50V</text>
<text x="245.1" y="246">22nF</text>
<text x="247.3" y="243.1">C24</text>
<text x="249.9" y="246">50V</text>
<text x="334.5" y="246">1nF</text>
<text x="336.2" y="243.1">C27</text>
<text x="338.3" y="246">50V</text>
</g>
<g font-size="1.4" fill="#840000">
<text x="75.1" y="64.8">U3</text>
<text x="278.3" y="64.8">U4</text>
<text x="75.9" y="70.5" transform="rotate(-90 75.9 70.5)">9</text>
<text x="279.1" y="70.5" transform="rotate(-90 279.1 70.5)">9</text>
<text x="133" y="113.6">C19</text>
<text x="336.2" y="113.6">C20</text>
<text x="130.4" y="116.4">100uF</text>
<text x="333.6" y="116.4">100uF</text>
</g>
<g font-size="1.4" fill="#a90000">
<text x="59.9" y="73.4">15</text>
<text x="59.9" y="75.9">16</text>
<text x="90.3" y="75.9">10</text>
<text x="263.1" y="73.4">15</text>
<text x="263.1" y="75.9">16</text>
<text x="293.5" y="75.9">10</text>
<text x="60.3" y="78.5">1</text>
<text x="90.3" y="78.5">11</text>
<text x="90.3" y="81">12</text>
<text x="263.5" y="78.5">1</text>
<text x="293.5" y="78.5">11</text>
<text x="293.5" y="81">12</text>
<text x="60.3" y="86.1">3</text>
<text x="90.8" y="86.1">6</text>
<text x="263.5" y="86.1">3</text>
<text x="294" y="86.1">6</text>
<text x="59.9" y="93.7">14</text>
<text x="90.8" y="91.2">8</text>
<text x="263.1" y="93.7">14</text>
<text x="294" y="91.2">8</text>
<text x="60.3" y="98.8">5</text>
<text x="90.8" y="101.3">4</text>
<text x="263.5" y="98.8">5</text>
<text x="294" y="101.3">4</text>
<text x="60.3" y="103.9">2</text>
<text x="263.5" y="103.9">2</text>
<text x="73.4" y="113.6" transform="rotate(-90 73.4 113.6)">7</text>
<text x="276.6" y="113.6" transform="rotate(-90 276.6 113.6)">7</text>
<text x="75.9" y="114.1" transform="rotate(-90 75.9 114.1)">13</text>
<text x="78.5" y="114.1" transform="rotate(-90 78.5 114.1)">EP</text>
<text x="279.1" y="114.1" transform="rotate(-90 279.1 114.1)">13</text>
<text x="281.7" y="114.1" transform="rotate(-90 281.7 114.1)">EP</text>
</g>
<g font-size="1.2" fill="#840000">
<text x="394.4" y="34.3" transform="rotate(-90 394.4 34.3)">GND</text>
<text x="369" y="39.7" transform="rotate(-90 369 39.7)">+3V3</text>
<text x="118.6" y="59.1">MOTOR_1_B</text>
<text x="118.7" y="56.6">MOTOR_1_A</text>
<text x="321.8" y="59.1">MOTOR_2_B</text>
<text x="321.9" y="56.6">MOTOR_2_A</text>
<text x="47.6" y="76.9">M1_IN2</text>
<text x="47.6" y="74.4">M1_IN1</text>
<text x="76.9" y="72.2" transform="rotate(-90 76.9 72.2)">VM_MOTORS</text>
<text x="100" y="76.9">M1_VCP</text>
<text x="250.8" y="76.9">M2_IN2</text>
<text x="250.8" y="74.4">M2_IN1</text>
<text x="280.1" y="72.2" transform="rotate(-90 280.1 72.2)">VM_MOTORS</text>
<text x="303.2" y="76.9">M2_VCP</text>
<text x="39.4" y="79.5">MOTOR_DRV_ENABLE</text>
<text x="100" y="82">M1_CPL</text>
<text x="100" y="79.5">M1_CPH</text>
<text x="242.6" y="79.5">MOTOR_DRV_ENABLE</text>
<text x="303.2" y="79.5">M2_CPH</text>
<text x="303.2" y="82">M2_CPL</text>
<text x="46.6" y="87.1">M1_VREF</text>
<text x="100" y="87.1">MOTOR_1_A</text>
<text x="249.8" y="87.1">M2_VREF</text>
<text x="303.2" y="87.1">MOTOR_2_A</text>
<text x="48.7" y="94.7">+3V3</text>
<text x="100" y="92.2">MOTOR_1_B</text>
<text x="251.9" y="94.7">+3V3</text>
<text x="303.2" y="92.2">MOTOR_2_B</text>
<text x="45.2" y="104.9">M1_nFAULT</text>
<text x="100" y="102.3">M1_CURRENT_ADC</text>
<text x="248.4" y="104.9">M2_nFAULT</text>
<text x="303.2" y="102.3">M2_CURRENT_ADC</text>
<text x="74.4" y="118.4" transform="rotate(-90 74.4 118.4)">GND</text>
<text x="76.9" y="118.4" transform="rotate(-90 76.9 118.4)">GND</text>
<text x="79.5" y="118.4" transform="rotate(-90 79.5 118.4)">GND</text>
<text x="135.3" y="119.1" transform="rotate(-90 135.3 119.1)">VM_MOTORS</text>
<text x="277.6" y="118.4" transform="rotate(-90 277.6 118.4)">GND</text>
<text x="280.1" y="118.4" transform="rotate(-90 280.1 118.4)">GND</text>
<text x="282.7" y="118.4" transform="rotate(-90 282.7 118.4)">GND</text>
<text x="338.5" y="119.1" transform="rotate(-90 338.5 119.1)">VM_MOTORS</text>
<text x="135.3" y="127.3" transform="rotate(-90 135.3 127.3)">GND</text>
<text x="338.5" y="127.3" transform="rotate(-90 338.5 127.3)">GND</text>
<text x="32.2" y="173.4">+3V3</text>
<text x="55.6" y="173.4">M1_nFAULT</text>
<text x="113.2" y="173.4">M1_CURRENT_ADC</text>
<text x="144.5" y="173.4">GND</text>
<text x="235.4" y="173.4">+3V3</text>
<text x="258.8" y="173.4">M2_nFAULT</text>
<text x="316.4" y="173.4">M2_CURRENT_ADC</text>
<text x="347.7" y="173.4">GND</text>
<text x="32.2" y="198.8">+3V3</text>
<text x="55.6" y="198.8">M1_VREF</text>
<text x="119" y="198.8">M1_VREF</text>
<text x="144.5" y="198.8">GND</text>
<text x="235.4" y="198.8">+3V3</text>
<text x="258.8" y="198.8">M2_VREF</text>
<text x="322.2" y="198.8">M2_VREF</text>
<text x="347.7" y="198.8">GND</text>
<text x="28.2" y="224.2">VM_MOTORS</text>
<text x="55.6" y="224.2">GND</text>
<text x="119.6" y="224.2">M1_VCP</text>
<text x="144.5" y="224.2">VM_MOTORS</text>
<text x="231.4" y="224.2">VM_MOTORS</text>
<text x="258.8" y="224.2">GND</text>
<text x="322.8" y="224.2">M2_VCP</text>
<text x="347.7" y="224.2">VM_MOTORS</text>
<text x="30.6" y="249.6">M1_CPH</text>
<text x="55.6" y="249.6">M1_CPL</text>
<text x="113.2" y="249.6">M1_CURRENT_ADC</text>
<text x="144.5" y="249.6">GND</text>
<text x="233.8" y="249.6">M2_CPH</text>
<text x="258.8" y="249.6">M2_CPL</text>
<text x="316.4" y="249.6">M2_CURRENT_ADC</text>
<text x="347.7" y="249.6">GND</text>
</g>
</svg>
